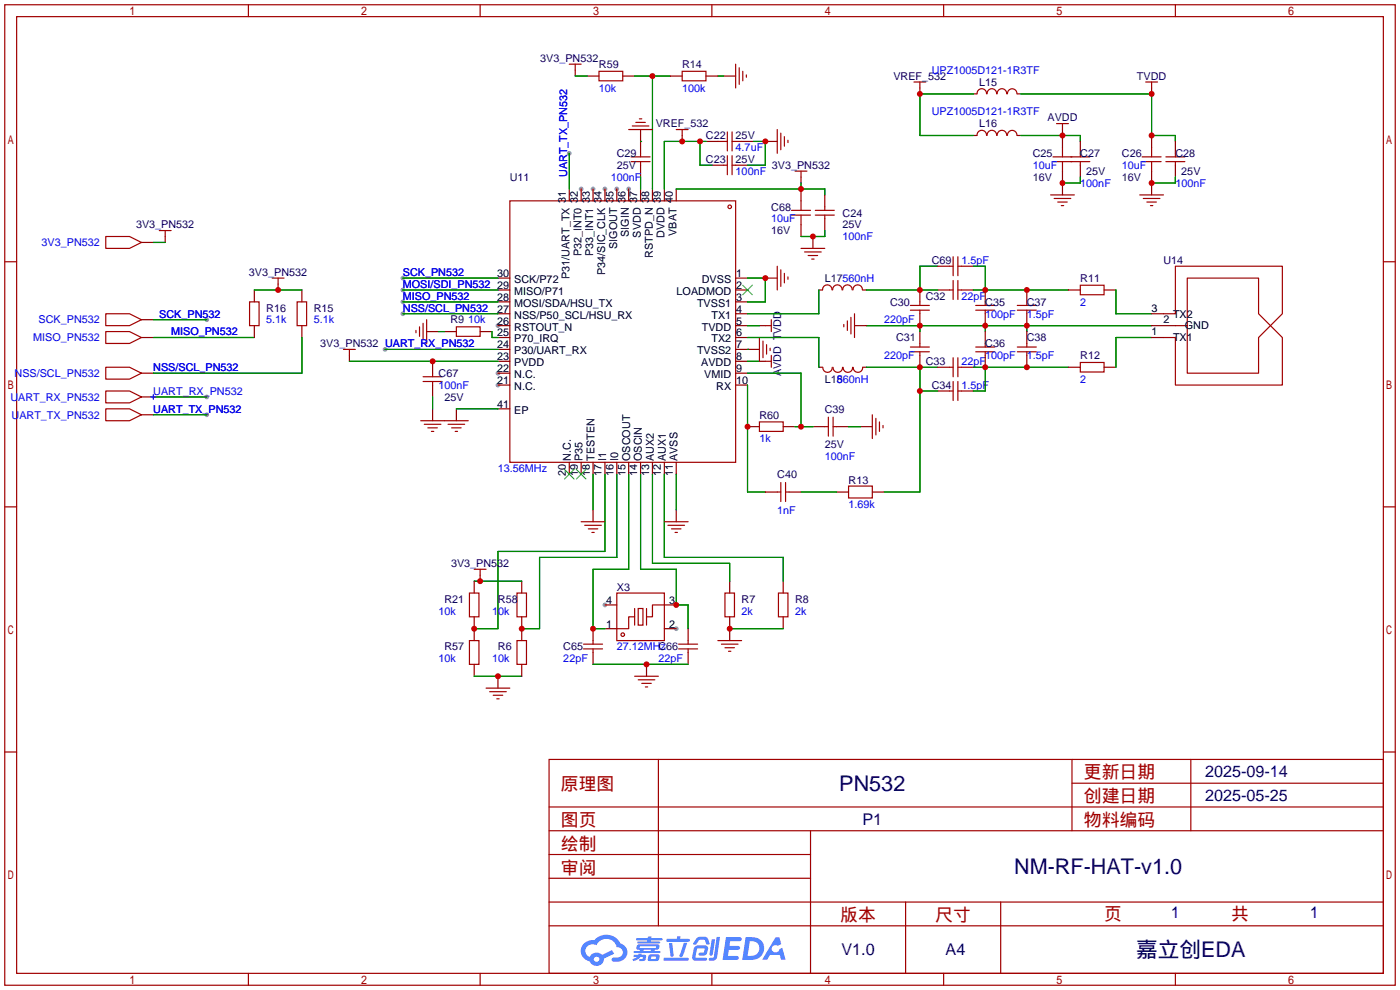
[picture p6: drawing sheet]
<svg xmlns="http://www.w3.org/2000/svg" width="299mm" height="212mm" viewBox="0 0 299 212" stroke-linecap="round" stroke-linejoin="round" font-family="sans-serif">
<g fill="#999">
<circle cx="106.4" cy="82.3" r=".51"/>
<circle cx="106.4" cy="79.8" r=".51"/>
<circle cx="106.4" cy="69.6" r=".51"/>
<circle cx="124.2" cy="40.4" r=".51"/>
<circle cx="126.7" cy="40.4" r=".51"/>
<circle cx="129.3" cy="40.4" r=".51"/>
<circle cx="131.8" cy="40.4" r=".51"/>
<circle cx="134.4" cy="40.4" r=".51"/>
<circle cx="129.3" cy="129.3" r=".51"/>
<circle cx="144.5" cy="134.4" r=".51"/>
<circle cx="86.1" cy="59.4" r=".51"/>
<circle cx="86.1" cy="62" r=".51"/>
<circle cx="86.1" cy="64.5" r=".51"/>
<circle cx="86.1" cy="67.1" r=".51"/>
<circle cx="44.2" cy="68.3" r=".51"/>
<circle cx="82.3" cy="74.7" r=".51"/>
<circle cx="121.7" cy="32.8" r=".51"/>
<circle cx="44.2" cy="84.8" r=".51"/>
<circle cx="44.2" cy="88.6" r=".51"/>
</g>
<g fill="none" stroke="#a10000" stroke-width=".25">
<path d="M1 1h297.2v209.6h-297.2zM3.6 3.6h292.1v204.4h-292.1zM53.1 1v2.6M102.6 1v2.6M152.1 1v2.6M201.7 1v2.6M251.2 1v2.6M1 55.9h2.6M295.7 55.9h2.5M1 108.3h2.6M295.7 108.3h2.5M1 160.7h2.6"/>
<path d="M117.3 162.3h178.4v45.7h-178.4zM117.3 177.5h178.4M117.3 172.5h178.4M140.7 162.3v35.6M173.2 177.5v30.5M229.1 162.3v15.2M229.1 167.4h66.6M254.5 162.3v15.2M295.7 160.7h2.5M117.3 182.6h55.9M117.3 197.9h178.4M117.3 192.8h178.4"/>
<path d="M117.3 187.7h55.9M193.5 192.8v15.2M213.9 192.8v15.2M53.1 208v2.6M102.6 208v2.6M152.1 208v2.6M201.7 208v2.6M251.2 208v2.6"/>
</g>
<g fill="#5487ff">
<path d="M155.2 200.3h2.6a.48 .48 0 0 1 .7 .4 .48 .48 0 0 1-.6 .4h-1.8l-.2 1.1h1.9a.43 .43 0 0 1 .4 .4 .43 .43 0 0 1-.5 .4h-1.9l-.2 1.3h1.7a.45 .45 0 0 1 .5 .2 .45 .45 0 0 1-.1 .6h-3.3z"/>
<path d="M165.7 200.3h.9l.4 1.5-.8 .3a.84 .84 0 0 0-1.2 .3 .84 .84 0 0 0 .4 1.1 .84 .84 0 0 0 1.1-.4l.1-.2 .6-.3 .7 2.5h-1l-.2-1h-2.1l-.6 1h-1.1z"/>
<path d="M152.1 200.8h.7l-.5 3.1a.36 .36 0 0 1-.3 .3 .36 .36 0 0 1-.4-.3z"/>
<path d="M153.2 200.2h.7l-.6 4.3a1.13 1.13 0 0 1-1.8 .6l.2-.4h.7l.2-.2z"/>
<path d="M148.9 200.6l.6-.4h1a.77 .77 0 0 1 .9 .5l.3 1-.2 .2h-.5l-.3-.9-.2-.2-1 .1-.7 1-.6-.1-.1-.2z"/>
<path d="M148.4 202.4l.6-.3h1.7a.81 .81 0 0 1 .7 .5 .81 .81 0 0 1-.2 .8 .81 .81 0 0 1-.9 .8h-.7a.32 .32 0 0 1-.3-.3 .32 .32 0 0 1 .4-.3h.7l.2-.9-1.6 .1-.4 1.8 2.2 .1a.32 .32 0 0 1 .3 .4 .32 .32 0 0 1-.4 .2h-2.2l-.5-.3-.1-.5z"/>
<path d="M141.9 204.7h5a.33 .33 0 0 1 .3 .3 .33 .33 0 0 1-.3 .3h-4.9l-.2-.1z"/>
<path d="M146.1 201.5h.8l-.7 2a.98 .98 0 0 1-.7 1.1l-.3-.3z"/>
<path d="M143 201.6h.7l.3 2.5a.34 .34 0 0 1-.3 .4 .34 .34 0 0 1-.4-.3z"/>
<path d="M142.5 200.7h2.1l.3-.6h.6l-.1 .6h1.7a.32 .32 0 0 1 .4 .3 .32 .32 0 0 1-.4 .3h-4.5l-.2-.2z"/>
<path d="M135.5 204.1h.9l.1-.3h.6v.3h.8a.82 .82 0 0 1-.5 1.3h-.8v-.4l.7-.1 .1-.3a.68 .68 0 0 0-1 .4l-1.1 .4-.1-.4 .9-.5h-.7z"/>
<path d="M136 200.5h2.4l.1-.3h.7v.3h2.2l.2 .3-.2 .2h-2.3v.2h1.8l.2 .3-.2 .1h-4.5l-.1-.4h2l.1-.2h-2.3l-.1-.2z"/>
<path d="M159.4 200.3l-.8 4.9h1.7a2.5 2.5 0 0 0 3-2.5 2.5 2.5 0 0 0-3.1-2.4zM160.3 201.1a1.61 1.61 0 0 1 2 1.5 1.61 1.61 0 0 1-1.8 1.7h-.7z"/>
<path d="M136.2 202a.55 .55 0 0 0-.2 .8 .55 .55 0 0 0 .7 .2l.1 .3h-1.3v.3l5.4 .1 .3-.2-.2-.2h-1.2l.2-.3a.7 .7 0 0 0 .8-.3 .7 .7 0 0 0 0-.8l-4.2-.1zM136.8 202.3l3.3-.1 .1 .1-.2 .3h-3.2zM137.5 203h1.7l-.2 .3h-1.4z"/>
<path d="M138.6 204.2a1.05 1.05 0 0 0 0 1.2 2.91 2.91 0 0 0 2.2-.2 .98 .98 0 0 0 0-1.2h-1.6zM139.2 204.5l.9-.1 .1 .4-.2 .2-.8-.1z"/>
<path d="M124.9 201.6a2.23 2.23 0 0 0-.7 2.3 2.23 2.23 0 0 0 1.8 1.6 1.58 1.58 0 0 0 1.8 .9 1.58 1.58 0 0 0 1.3-1.5l2.2-1.1-.5-.7-2.1 1a1.65 1.65 0 0 0-2.7 .4 1.45 1.45 0 0 1-.8-1.9 1.45 1.45 0 0 1 2-.7l.3 .1a2.3 2.3 0 0 1 2.3-1.3 2.3 2.3 0 0 1 2 1.7 1.12 1.12 0 0 1 1.3 1 1.12 1.12 0 0 1-1.1 1.2h-.7a.45 .45 0 0 0-.6 .4 .45 .45 0 0 0 .5 .5 2.21 2.21 0 0 0 2.2-.5 2.21 2.21 0 0 0 .5-2.3 2.13 2.13 0 0 0-1.3-1.1 3.3 3.3 0 0 0-5.6-.7l-1.1 .1zM127 205a.57 .57 0 0 1 1.1 0 .57 .57 0 0 1-1.1 0z"/>
</g>
<g fill="none" stroke="#a10000" stroke-width=".25">
<path d="M121.7 13.7h2.5M122.9 13.7v1.3M128 15.2h5.1v2.1h-5.1zM145.8 15.2h5.1v2.1h-5.1zM157.2 13.7v5.1M158 14.5v3.5M158.7 15.2v2.1M159.5 16v.5M195.3 17.5h2.6M196.6 17.5v1.3M244.9 17.5h2.5M246.1 17.5v1.3"/>
<path d="M134.4 27.7h5M134.9 34.5h4M134.9 33.5h4M135.1 26.9h3.6M135.9 26.2h2M136.7 25.4h.5M136.9 32.8v.7M136.9 34.5v.8M144.5 27.7h2.6M145.8 27.7v1.3M153.4 30.2h2M154.7 35.3h.7"/>
<path d="M155.4 28.2v4.1M155.4 33.3v4M156.5 28.2v4.1M156.5 33.3v4M156.5 30.2h2M156.5 35.3h.7M166.1 27.7v5.1M166.9 28.4v3.6M167.6 29.2v2M168.4 30v.5M169.9 36.6h2.6M171.2 36.6v1.2"/>
<path d="M208.8 20.1a1.01 1.01 0 0 1 1-1.1 1.01 1.01 0 0 1 1 1.1M208.8 28.9a1.01 1.01 0 0 1 1-1.1 1.01 1.01 0 0 1 1 1.1M211 20.1a1.01 1.01 0 0 1 1-1.1 1.01 1.01 0 0 1 1 1.1M211 28.9a1.01 1.01 0 0 1 1-1.1 1.01 1.01 0 0 1 1 1.1M213.1 20.1a1.01 1.01 0 0 1 1-1.1 1.01 1.01 0 0 1 1 1.1M213.1 28.9a1.01 1.01 0 0 1 1-1.1 1.01 1.01 0 0 1 1 1.1M215.3 20.1a1.01 1.01 0 0 1 1-1.1 1.01 1.01 0 0 1 1 1.1M215.3 28.9a1.01 1.01 0 0 1 1-1 1.01 1.01 0 0 1 1 1M225 34.5h7.9M225 33.5h7.9M225.8 26.4h2.5M227.1 26.4v1.3"/>
<path d="M227.1 31.5v2M227.1 34.5v2.1M230.9 32.8v.7M230.9 34.5v.8M244.1 34.5h4.1M244.1 33.5h4.1M246.1 31.5v2M246.1 34.5v2.1M249.2 34.5h4M249.2 33.5h4M251.2 32.8v.7M251.2 34.5v.8"/>
<path d="M22.6 50.5h5.1l2.5 1.3-2.5 1.3h-5.1zM34 49.3h2.6M35.3 49.3v1.2M58.2 59.4h2.5M59.4 59.4v1.3M109 42.9h48.2v55.9h-48.2zM166.1 56.9v5.1M166.9 57.7v3.5M167.6 58.4v2.1M168.4 59.2v.5M169.2 46h4M169.2 45h4"/>
<path d="M171.2 42.9v2.1M171.2 46v2M171.2 53.1h5.1M172 53.8h3.5M172.7 54.6h2.1M173.5 55.4h.5M174.2 46h4.1M174.2 45h4.1M176.3 44.2v.8M176.3 46v.7M202.9 56.9h.8M203.7 54.9v4"/>
<path d="M203.7 59.9v4.1M204.7 54.9v4M204.7 59.9v4.1M204.7 56.9h.8M224.5 41.7h5.1M225.3 42.4h3.6M226.1 43.2h2M226.8 43.9h.5M243.6 41.7h5.1M244.3 42.4h3.6M245.1 43.2h2M245.9 43.9h.5"/>
<path d="M22.6 67.1h5.1l2.5 1.2-2.5 1.3h-5.1zM22.6 70.9h5.1l2.5 1.2-2.5 1.3h-5.1zM22.6 78.5h5.1l2.5 1.3-2.5 1.2h-5.1zM53.3 64.5h2.1v5.1h-2.1zM63.5 64.5h2v5.1h-2zM73.4 74.7h2.5M74.7 74.7v1.2M88.9 70.6v.5M89.7 69.8v2.1M90.4 69.1v3.5M91.2 68.3v5.1M92.5 79.8v.7"/>
<path d="M97.5 69.8h5.1v2.1h-5.1zM162.3 72.1v5.1M163.1 72.9v3.6M163.6 69.6h1.2M163.6 77.2h1.2M163.8 73.7v2M164.6 74.4v.5M164.8 68.3v2.6M164.8 75.9v2.6M175.8 62a1.01 1.01 0 0 1 1-1.1 1.01 1.01 0 0 1 1 1.1M175.9 78.5a1.01 1.01 0 0 0 1 1.1 1.01 1.01 0 0 0 1-1.1M178 62a1.01 1.01 0 0 1 1-1.1 1.01 1.01 0 0 1 1 1.1"/>
<path d="M178 78.5a1.01 1.01 0 0 0 1.1 1.1 1.01 1.01 0 0 0 1-1.1M180.1 62a1.01 1.01 0 0 1 1-1.1 1.01 1.01 0 0 1 1 1.1M180.2 78.5a1.01 1.01 0 0 0 1 1.1 1.01 1.01 0 0 0 1-1.1M180.3 69.3v.5M181.1 68.6v2M181.9 67.8v3.6M182.3 62a1.01 1.01 0 0 1 1-1.1 1.01 1.01 0 0 1 1 1.1M182.4 78.5a1.01 1.01 0 0 0 1 1.1 1.01 1.01 0 0 0 1-1.1M182.6 67.1v5M194.6 66.3h4M194.6 65.3h4M194.6 75.2h4"/>
<path d="M194.6 74.2h4M196.6 64.5v.8M196.6 66.3v.8M196.6 73.4v.8M196.6 75.2v.7M202.9 62h.8M202.9 78.5h.8M203.7 76.5v4M204.7 76.5v4M204.7 62h.8M204.7 78.5h.8M208.5 66.3h4.1"/>
<path d="M208.5 65.3h4.1M208.5 75.2h4.1M208.5 74.2h4.1M210.6 64.5v.8M210.6 66.3v.8M210.6 73.4v.8M210.6 75.2v.7M217.4 66.3h4.1M217.4 65.3h4.1M217.4 75.2h4.1M217.4 74.2h4.1M219.5 64.5v.8"/>
<path d="M219.5 66.3v.8M219.5 73.4v.8M219.5 75.2v.7M230.9 61h5.1v2h-5.1zM230.9 77.5h5.1v2h-5.1zM248.7 67.1h2.5v-10.2h22.9v10.2l-5.1 5v7.7h-15.3v-10.2M251.2 69.6h2.5M253.7 69.6v-10.2h15.3v7.7l5.1 5v10.2h-22.9v-10.2h-2.5M22.6 83.6h5.1l2.5 1.2-2.5 1.3h-5.1zM22.6 87.4h5.1l2.5 1.2-2.5 1.3h-5.1zM89.9 89.9h10.2M90.4 81.5h4.1"/>
<path d="M90.4 80.5h4.1M90.7 90.7h3.5M91.4 91.4h2.1M92.2 92.2h.5M92.5 81.5v.8M95.8 90.7h3.5M96.5 91.4h2.1M97.3 92.2h.5M162.3 90.2h5.1v2h-5.1zM176.3 91.2h.7M177 89.2v4M178.1 89.2v4"/>
<path d="M178.1 91.2h.7M186.4 88.6v5.1M187.2 89.4v3.6M188 90.2v2M188.7 90.9v.5M202.9 83.6h.8M203.7 81.5v4.1M204.7 81.5v4.1M204.7 83.6h.8M124.2 111.5h5.1M125 112.3h3.5M125.7 113h2.1"/>
<path d="M126.5 113.8h.5M142 111.5h5.1M142.7 112.3h3.6M143.5 113h2M144.3 113.8h.5M166.1 105.2h.8M166.9 103.1v4.1M167.9 103.1v4.1M167.9 105.2h.8M181.4 103.9h5v2.5h-5zM100.3 136.9h2.1v5.1h-2.1zM100.3 126.7h2.1v5.1h-2.1z"/>
<path d="M101.3 121.7h2.6M102.6 121.7v1.2M110.5 126.7h2v5.1h-2zM110.5 136.9h2v5.1h-2zM124.7 138.7h4.1M124.7 137.7h4.1M126.7 136.9v.8M126.7 138.7v.7M131.8 126.7h10.2v10.2h-10.2zM135.6 131.8h-1.2v2.6h-2.6M135.6 130v3.6M136.4 130h1v3.6h-1z"/>
<path d="M138.2 130v3.6M142 129.3h-2.6v2.5h-1.2M145 138.7h4.1M145 137.7h4.1M147.1 136.9v.8M147.1 138.7v.7M153.4 136.9h5.1M154.2 137.7h3.5M154.9 126.7h2.1v5.1h-2.1zM154.9 138.4h2.1M155.7 139.2h.5M166.4 126.7h2v5.1h-2z"/>
<path d="M103.9 147.1h5.1M104.6 147.8h3.6M105.4 148.6h2M106.2 149.4h.5M135.6 144.5h5.1M136.4 145.3h3.6M137.2 146.1h2M137.9 146.8h.5"/>
<circle cx="156" cy="44.2" r=".38"/>
<circle cx="133.1" cy="135.6" r=".38"/>
</g>
<g fill="none" stroke="#870000" stroke-width=".25">
<path d="M122.9 15v1.3M125.5 16.3h2.5M133.1 16.3h2.5M143.3 16.3h2.5M150.9 16.3h2.5M154.7 16.3h2.5M196.6 18.8v1.3M246.1 18.8v1.3M136.9 27.7v5.1M136.9 35.3v2.5M145.8 29v1.2M150.9 30.2h2.5"/>
<path d="M152.1 35.3h2.6M157.2 35.3h2.6M158.5 30.2h2.5M163.6 30.2h2.5M171.2 37.8v1.3M208 20.1h.8M208 29h.8M217.4 20.1h.8M217.4 29h.8M227.1 27.7v3.8M227.1 36.6v5.1M230.9 30.2v2.6"/>
<path d="M230.9 35.3v2.5M246.1 29v2.5M246.1 36.6v5.1M251.2 30.2v2.6M251.2 35.3v2.5M30.2 51.8h2.6M35.3 50.5v1.3M106.4 59.4h2.6M121.7 40.4v2.5M124.2 40.4v2.5M126.7 40.4v2.5M129.3 40.4v2.5"/>
<path d="M131.8 40.4v2.5M134.4 40.4v2.5M136.9 40.4v2.5M139.4 40.4v2.5M142 40.4v2.5M144.5 40.4v2.5M157.2 59.4h2.6M163.6 59.4h2.5M171.2 40.4v2.5M171.2 48v2.5M173.7 50.5v2.6M176.3 41.7v2.5"/>
<path d="M176.3 46.7v2.6M200.4 56.9h2.5M205.5 56.9h2.5M30.2 72.1h2.6M30.2 79.8h2.6M30.2 68.3h2.6M54.4 62v2.5M54.4 69.6v2.5M59.4 60.7v1.3M64.5 62v2.5M64.5 69.6v2.5M74.7 75.9v1.3"/>
<path d="M91.2 70.9h2.5M92.5 77.2v2.6M95 70.9h2.5M102.6 70.9h2.6M106.4 62h2.6M106.4 64.5h2.6M106.4 67.1h2.6M106.4 69.6h2.6M106.4 72.1h2.6M106.4 74.7h2.6M106.4 77.2h2.6M106.4 79.8h2.6"/>
<path d="M157.2 62h2.6M157.2 64.5h2.6M157.2 67.1h2.6M157.2 69.6h2.6M157.2 72.1h2.6M157.2 74.7h5.1M157.2 77.2h2.6M157.2 79.8h2.6M162.3 69.6h1.3M162.3 77.2h1.3M175 62h.8M175 78.5h.8"/>
<path d="M182.6 69.6h2.6M184.4 62h.8M184.4 78.5h.8M196.6 62v2.5M196.6 67.1v2.5M196.6 70.9v2.5M196.6 75.9v2.6M200.4 62h2.5M200.4 78.5h2.5M205.5 62h2.5M205.5 78.5h2.5M210.6 62v2.5"/>
<path d="M210.6 67.1v2.5M210.6 70.9v2.5M210.6 75.9v2.6M219.5 62v2.5M219.5 67.1v2.5M219.5 70.9v2.5M219.5 75.9v2.6M228.3 62h2.6M228.3 78.5h2.6M236 62h2.5M236 78.5h2.5M246.1 67.1h2.6"/>
<path d="M246.1 69.6h5.1M246.1 72.1h2.6M30.2 84.8h2.6M30.2 88.6h2.6M92.5 82.3v2.5M92.5 87.4v2.5M97.5 87.4v2.5M106.4 82.3h2.6M106.4 87.4h2.6M121.7 98.8v2.5M124.2 98.8v2.5M126.7 98.8v2.5"/>
<path d="M129.3 98.8v2.5M131.8 98.8v2.5M134.4 98.8v2.5M136.9 98.8v2.5M139.4 98.8v2.5M142 98.8v2.5M144.5 98.8v2.5M157.2 82.3h2.6M159.8 91.2h2.5M167.4 91.2h2.5M173.7 91.2h2.6M178.8 91.2h2.6"/>
<path d="M183.9 91.2h2.5M200.4 83.6h2.5M205.5 83.6h2.5M126.7 109v2.5M144.5 109v2.5M163.6 105.2h2.5M168.7 105.2h2.5M178.8 105.2h2.6M186.4 105.2h2.6M101.3 124.2v2.5M101.3 131.8v5.1M102.6 122.9v1.3"/>
<path d="M111.5 124.2v2.5M111.5 131.8v5.1M126.7 134.4v2.5M126.7 139.4v2.6M129.3 134.4h2.5M129.3 129.3h2.5M142 134.4h2.5M142 129.3h2.5M147.1 134.4v2.5M147.1 139.4v2.6M156 124.2v2.5M156 131.8v5.1"/>
<path d="M167.4 124.2v2.5M167.4 131.8v2.6M101.3 142v2.5M106.4 144.5v2.6M111.5 142v2.5M138.2 142v2.5"/>
</g>
<path d="M158.7 61l2.1 2M160.8 61l-2.1 2M120.6 100.3l2.1 2.1M122.7 100.3l-2.1 2.1M123.2 100.3l2 2.1M125.2 100.3l-2 2.1" fill="none" stroke="#3c3" stroke-width=".25"/>
<g fill="none" stroke="#008700" stroke-width=".25">
<path d="M122.9 16.3h2.6M135.6 16.3h7.7M139.4 16.3v24.1M153.4 16.3h1.3M121.7 32.8v7.6M136.9 30.2h.1M136.9 37.8v2.6M149.6 30.2v5.1h2.5M150.9 30.2h-8.9v10.2M161 30.2h2.6v5.1h-3.8M171.2 39.1v1.3M208 20.1h-11.4v8.9h11.4"/>
<path d="M218.2 20.1h27.9v8.9h5.1v1.2M218.2 29h12.7v1.2M230.9 37.8v1.3h-3.8M251.2 37.8v1.3h-5.1M32.8 51.8h2.5M86.1 59.4h20.3M144.5 40.4h31.8v1.3M159.8 59.4h3.8v5.1h-3.8M176.3 49.3v1.2h-5.1M200.4 56.9h-3.8v5.1M208 56.9h2.6v5.1M32.8 68.3h11.4"/>
<path d="M32.8 72.1h21.6M54.4 62h10.1M64.5 72.1v7.7h-31.7M74.7 77.2h31.7M82.3 74.7h24.1M86.1 62h20.3M86.1 64.5h20.3M86.1 67.1h20.3M93.7 70.9h1.3M105.2 70.9v1.2h1.2M159.8 74.7h.1M159.8 72.1h15.2v6.4"/>
<path d="M159.8 77.2h2.5M159.8 79.8h11.4v11.4M159.8 69.6h2.5M175 62v5.1h-15.2M185.2 62h15.2M185.2 69.6h60.9M185.2 78.5h15.2M196.6 69.6v1.3M196.6 78.5v26.7h-7.6M208 62h20.3M208 78.5h20.3M210.6 78.5v5.1h-2.6"/>
<path d="M210.6 69.6v1.3M219.5 69.6v1.3M238.5 62v5.1h7.6M246.1 72.1h-7.6v6.4M32.8 84.8h11.4M32.8 88.6h11.4M92.5 84.8v2.6M97.5 87.4h8.9M159.8 82.3v22.9h3.8M169.9 91.2h3.8M181.4 91.2h2.5M196.6 83.6h3.8"/>
<path d="M126.7 101.3v7.7M129.3 101.3v16.6h-22.9v16.5h-5.1M131.8 101.3v17.8h-16.5v15.3h-3.8M134.4 101.3v20.4h-7.7v12.7h2.6M136.9 101.3v20.4h7.6v7.6h2.6v5.1M139.4 101.3v19.1h16.6v3.8M142 101.3v17.8h25.4v5.1M144.5 101.3v7.7M171.2 105.2h7.6M101.3 124.2h10.2M156 134.4h11.4M101.3 144.5h10.2"/>
<path d="M126.7 142h20.4"/>
</g>
<path d="M32.3 84.8h1M32.8 84.3v1" fill="none" stroke="#00f" stroke-width=".25"/>
<g fill="#c00">
<circle cx="126.7" cy="134.4" r=".63"/>
<circle cx="144.5" cy="129.3" r=".63"/>
<circle cx="101.3" cy="134.4" r=".63"/>
<circle cx="111.5" cy="134.4" r=".63"/>
<circle cx="102.6" cy="124.2" r=".63"/>
<circle cx="106.4" cy="144.5" r=".63"/>
<circle cx="138.2" cy="142" r=".63"/>
<circle cx="156" cy="134.4" r=".63"/>
<circle cx="92.5" cy="77.2" r=".63"/>
<circle cx="139.4" cy="16.3" r=".63"/>
<circle cx="145.8" cy="30.2" r=".63"/>
<circle cx="149.6" cy="30.2" r=".63"/>
<circle cx="163.6" cy="30.2" r=".63"/>
<circle cx="163.6" cy="59.4" r=".63"/>
<circle cx="171.2" cy="40.4" r=".63"/>
<circle cx="173.7" cy="50.5" r=".63"/>
<circle cx="196.6" cy="20.1" r=".63"/>
<circle cx="246.1" cy="20.1" r=".63"/>
<circle cx="246.1" cy="29" r=".63"/>
<circle cx="227.1" cy="29" r=".63"/>
<circle cx="227.1" cy="39.1" r=".63"/>
<circle cx="246.1" cy="39.1" r=".63"/>
<circle cx="196.6" cy="62" r=".63"/>
<circle cx="196.6" cy="78.5" r=".63"/>
<circle cx="196.6" cy="83.6" r=".63"/>
<circle cx="196.6" cy="69.6" r=".63"/>
<circle cx="210.6" cy="69.6" r=".63"/>
<circle cx="219.5" cy="69.6" r=".63"/>
<circle cx="210.6" cy="62" r=".63"/>
<circle cx="219.5" cy="62" r=".63"/>
<circle cx="210.6" cy="78.5" r=".63"/>
<circle cx="219.5" cy="78.5" r=".63"/>
<circle cx="159.8" cy="91.2" r=".63"/>
<circle cx="171.2" cy="91.2" r=".63"/>
<circle cx="59.4" cy="62" r=".63"/>
</g>
<g font-size="4.6" fill="#000080">
<text x="179.4" y="169">PN532</text>
<text x="216.7" y="186.8">NM-RF-HAT-v1.0</text>
<text x="242.8" y="204.6">嘉立创EDA</text>
</g>
<g font-size="3.8" fill="#a00000">
<text x="231.6" y="166.4">更新日期</text>
<text x="119.9" y="168.9">原理图</text>
<text x="231.6" y="171.5">创建日期</text>
<text x="119.9" y="176.5">图页</text>
<text x="231.6" y="176.5">物料编码</text>
<text x="119.9" y="181.6">绘制</text>
<text x="119.9" y="186.7">审阅</text>
<text x="179.6" y="196.9">版本</text>
<text x="199.9" y="196.9">尺寸</text>
<text x="236" y="196.6">页</text>
<text x="263.1" y="196.6">共</text>
</g>
<g font-size="3.5" fill="#000080">
<text x="257.6" y="166.1">2025-09-14</text>
<text x="257.6" y="171.1">2025-05-25</text>
<text x="184.3" y="176.2">P1</text>
<text x="250.2" y="196.3">1</text>
<text x="280" y="196.3">1</text>
<text x="179.8" y="204.2">V1.0</text>
<text x="202.1" y="204.2">A4</text>
</g>
<g font-size="2.3" fill="#000080">
<text x="115.4" y="13.3">3V3_PN532</text>
<text x="128" y="14.5">R59</text>
<text x="145.8" y="14.5">R14</text>
<text x="190.9" y="17.1">VREF_532</text>
<text x="243" y="17.1">TVDD</text>
<text x="209.3" y="18.3">L15</text>
<text x="140.1" y="27.2">VREF_532</text>
<text x="150.9" y="29.8">C22</text>
<text x="157.2" y="29.8">25V</text>
<text x="209.3" y="27.2">L16</text>
<text x="223.9" y="26">AVDD</text>
<text x="131.8" y="33.6">C29</text>
<text x="150.9" y="34.8">C23</text>
<text x="157.2" y="34.8">25V</text>
<text x="220.7" y="33.6">C25</text>
<text x="230.9" y="33.6">C27</text>
<text x="239.8" y="33.6">C26</text>
<text x="251.2" y="33.6">C28</text>
<text x="109" y="38.7">U11</text>
<text x="131.8" y="36.1">25V</text>
<text x="165" y="36.1">3V3_PN532</text>
<text x="220.7" y="38.7">16V</text>
<text x="232.2" y="37.4">25V</text>
<text x="239.8" y="38.7">16V</text>
<text x="252.5" y="37.4">25V</text>
<text x="164.8" y="45">C68</text>
<text x="180.1" y="46.3">C24</text>
<text x="29.1" y="48.8">3V3_PN532</text>
<text x="164.8" y="50.1">16V</text>
<text x="180.1" y="48.8">25V</text>
<text x="53.2" y="59">3V3_PN532</text>
<text x="199.1" y="56.4">C69</text>
<text x="248.7" y="56.4">U14</text>
<text x="176.3" y="60.2">L17560nH</text>
<text x="190.2" y="65.3">C30</text>
<text x="197.9" y="64.1">C32</text>
<text x="210.6" y="65.3">C35</text>
<text x="219.5" y="65.3">C37</text>
<text x="230.9" y="60.2">R11</text>
<text x="56.9" y="66.6">R16</text>
<text x="67.1" y="66.6">R15</text>
<text x="96.3" y="69.1">R9</text>
<text x="68.4" y="74.2">3V3_PN532 UART_RX_PN532</text>
<text x="191.5" y="72.9">C31</text>
<text x="210.6" y="74.2">C36</text>
<text x="219.5" y="72.9">C38</text>
<text x="230.9" y="76.8">R12</text>
<text x="93.7" y="80.6">C67</text>
<text x="166.9" y="80.4" transform="rotate(-90 166.9 80.4)">AVDD TVDD</text>
<text x="176.3" y="81.8">L18</text>
<text x="197.9" y="78">C33</text>
<text x="199.1" y="83.1">C34</text>
<text x="95" y="85.6">25V</text>
<text x="162.3" y="89.5">R60</text>
<text x="176.3" y="88.2">C39</text>
<text x="176.3" y="95.8">25V</text>
<text x="166.1" y="102.2">C40</text>
<text x="181.4" y="103.4">R13</text>
<text x="96.4" y="121.2">3V3_PN532</text>
<text x="95" y="128.8">R21</text>
<text x="106.4" y="128.8">R58</text>
<text x="131.8" y="126.3">X3</text>
<text x="158.5" y="128.8">R7</text>
<text x="169.9" y="128.8">R8</text>
<text x="95" y="139">R57</text>
<text x="106.4" y="139">R6</text>
<text x="120.4" y="139">C65</text>
<text x="140.7" y="139">C66</text>
</g>
<g font-size="2.3" fill="#00f">
<text x="199.1" y="15.8">UPZ1005D121-1R3TF</text>
<text x="128" y="19.6">10k</text>
<text x="145.8" y="19.6">100k</text>
<text x="199.1" y="24.7">UPZ1005D121-1R3TF</text>
<text x="157.2" y="32.3">4.7uF</text>
<text x="121.2" y="37.8" transform="rotate(-90 121.2 37.8)">UART_TX_PN532</text>
<text x="130.6" y="38.7">100nF</text>
<text x="157.2" y="37.4">100nF</text>
<text x="220.7" y="36.1">10uF</text>
<text x="230.9" y="39.9">100nF</text>
<text x="239.8" y="36.1">10uF</text>
<text x="251.2" y="39.9">100nF</text>
<text x="164.8" y="47.5">10uF</text>
<text x="8.9" y="52.6">3V3_PN532</text>
<text x="180.1" y="51.4">100nF</text>
<text x="86.1" y="59">SCK_PN532</text>
<text x="205.5" y="56.4">1.5pF</text>
<text x="86.1" y="61.5">MOSI/SDI_PN532</text>
<text x="86.1" y="64.1">MISO_PN532</text>
<text x="205.5" y="64.1">22pF</text>
<text x="230.9" y="65.3">2</text>
<text x="8.2" y="69.1">SCK_PN532</text>
<text x="34" y="67.9">SCK_PN532</text>
<text x="36.6" y="71.7">MISO_PN532</text>
<text x="56.9" y="69.1">5.1k</text>
<text x="67.1" y="69.1">5.1k</text>
<text x="86.1" y="66.6">NSS/SCL_PN532</text>
<text x="100.1" y="69.1">10k</text>
<text x="189" y="69.1">220pF</text>
<text x="210.6" y="67.9">100pF</text>
<text x="219.5" y="67.9">1.5pF</text>
<text x="7.1" y="72.9">MISO_PN532</text>
<text x="189" y="76.8">220pF</text>
<text x="210.6" y="76.8">100pF</text>
<text x="219.5" y="76.8">1.5pF</text>
<text x="3.1" y="80.6">NSS/SCL_PN532</text>
<text x="32.8" y="79.3">NSS/SCL_PN532</text>
<text x="93.7" y="83.1">100nF</text>
<text x="178.8" y="81.8">560nH</text>
<text x="205.5" y="78">22pF</text>
<text x="205.5" y="83.1">1.5pF</text>
<text x="230.9" y="81.8">2</text>
<text x="2.2" y="85.6">UART_RX_PN532</text>
<text x="2.5" y="89.5">UART_TX_PN532</text>
<text x="32.8" y="88.2">UART_TX_PN532</text>
<text x="32.8" y="84.4">UART_RX_PN532</text>
<text x="162.3" y="94.5">1k</text>
<text x="106.4" y="100.9">13.56MHz</text>
<text x="176.3" y="98.3">100nF</text>
<text x="166.1" y="109.8">1nF</text>
<text x="181.4" y="108.5">1.69k</text>
<text x="93.7" y="131.4">10k</text>
<text x="105.2" y="131.4">10k</text>
<text x="158.5" y="131.4">2k</text>
<text x="169.9" y="131.4">2k</text>
<text x="93.7" y="141.5">10k</text>
<text x="105.2" y="141.5">10k</text>
<text x="120.4" y="141.5">22pF</text>
<text x="131.8" y="139">27.12MHz</text>
<text x="140.7" y="141.5">22pF</text>
</g>
<g font-size="2.3">
<text x="120.9" y="43.3" transform="rotate(-90 120.9 43.3)">31</text>
<text x="123.5" y="43.3" transform="rotate(-90 123.5 43.3)">32</text>
<text x="126" y="43.3" transform="rotate(-90 126 43.3)">33</text>
<text x="128.6" y="43.3" transform="rotate(-90 128.6 43.3)">34</text>
<text x="131.1" y="43.3" transform="rotate(-90 131.1 43.3)">35</text>
<text x="133.6" y="43.3" transform="rotate(-90 133.6 43.3)">36</text>
<text x="136.2" y="43.3" transform="rotate(-90 136.2 43.3)">37</text>
<text x="138.7" y="43.3" transform="rotate(-90 138.7 43.3)">38</text>
<text x="141.3" y="43.3" transform="rotate(-90 141.3 43.3)">39</text>
<text x="143.8" y="43.3" transform="rotate(-90 143.8 43.3)">40</text>
<text x="131.9" y="53.2" transform="rotate(-90 131.9 53.2)">SIGOUT</text>
<text x="134.4" y="50.6" transform="rotate(-90 134.4 50.6)">SIGIN</text>
<text x="137" y="50.8" transform="rotate(-90 137 50.8)">SVDD</text>
<text x="142" y="50.9" transform="rotate(-90 142 50.9)">DVDD</text>
<text x="144.6" y="50.4" transform="rotate(-90 144.6 50.4)">VBAT</text>
<text x="106.3" y="59.2">30</text>
<text x="121.7" y="59.6" transform="rotate(-90 121.7 59.6)">P31/UART_TX</text>
<text x="124.3" y="54.7" transform="rotate(-90 124.3 54.7)">P32_INT0</text>
<text x="126.8" y="54.7" transform="rotate(-90 126.8 54.7)">P33_INT1</text>
<text x="129.3" y="58.7" transform="rotate(-90 129.3 58.7)">P34/SIC_CLK</text>
<text x="139.5" y="55.1" transform="rotate(-90 139.5 55.1)">RSTPD_N</text>
<text x="157.4" y="59.2">1</text>
<text x="106.3" y="64.3">28</text>
<text x="106.3" y="61.7">29</text>
<text x="109.9" y="65.6">MOSI/SDA/HSU_TX</text>
<text x="109.9" y="63">MISO/P71</text>
<text x="109.9" y="60.5">SCK/P72</text>
<text x="144.6" y="63">LOADMOD</text>
<text x="149" y="65.6">TVSS1</text>
<text x="150" y="60.5">DVSS</text>
<text x="157.4" y="61.7">2</text>
<text x="157.4" y="64.3">3</text>
<text x="106.3" y="71.9">25</text>
<text x="106.3" y="69.4">26</text>
<text x="106.3" y="66.8">27</text>
<text x="109.9" y="70.6">RSTOUT_N</text>
<text x="109.9" y="68.1">NSS/P50_SCL/HSU_RX</text>
<text x="150" y="70.6">TVDD</text>
<text x="152.1" y="68.1">TX1</text>
<text x="157.4" y="66.8">4</text>
<text x="157.4" y="69.4">5</text>
<text x="157.4" y="71.9">6</text>
<text x="246.1" y="71.7">1</text>
<text x="246.1" y="66.6">3</text>
<text x="248.7" y="69.1">2</text>
<text x="250.7" y="67.9">TX2</text>
<text x="253.2" y="70.4">GND</text>
<text x="106.3" y="77">23</text>
<text x="106.3" y="74.4">24</text>
<text x="109.9" y="75.7">P30/UART_RX</text>
<text x="109.9" y="73.2">P70_IRQ</text>
<text x="149" y="75.7">TVSS2</text>
<text x="152.1" y="73.2">TX2</text>
<text x="157.4" y="74.4">7</text>
<text x="157.4" y="77">8</text>
<text x="250.7" y="72.9">TX1</text>
<text x="106.3" y="82.1">21</text>
<text x="106.3" y="79.5">22</text>
<text x="109.9" y="83.3">N.C.</text>
<text x="109.9" y="80.8">N.C.</text>
<text x="109.9" y="78.3">PVDD</text>
<text x="149.9" y="78.3">AVDD</text>
<text x="150.5" y="80.8">VMID</text>
<text x="153.1" y="83.3">RX</text>
<text x="157.4" y="79.5">9</text>
<text x="157.4" y="82.1">10</text>
<text x="106.3" y="87.1">41</text>
<text x="109.9" y="88.4">EP</text>
<text x="120.9" y="101.7" transform="rotate(-90 120.9 101.7)">20</text>
<text x="122" y="98.5" transform="rotate(-90 122 98.5)">N.C.</text>
<text x="123.5" y="101.7" transform="rotate(-90 123.5 101.7)">19</text>
<text x="124.5" y="98.5" transform="rotate(-90 124.5 98.5)">P35</text>
<text x="126" y="101.7" transform="rotate(-90 126 101.7)">18</text>
<text x="127" y="98.5" transform="rotate(-90 127 98.5)">TESTEN</text>
<text x="128.6" y="101.7" transform="rotate(-90 128.6 101.7)">17</text>
<text x="129.6" y="98.5" transform="rotate(-90 129.6 98.5)">I1</text>
<text x="131.1" y="101.7" transform="rotate(-90 131.1 101.7)">16</text>
<text x="132.1" y="98.5" transform="rotate(-90 132.1 98.5)">I0</text>
<text x="133.6" y="101.7" transform="rotate(-90 133.6 101.7)">15</text>
<text x="134.7" y="98.5" transform="rotate(-90 134.7 98.5)">OSCOUT</text>
<text x="136.2" y="101.7" transform="rotate(-90 136.2 101.7)">14</text>
<text x="137.2" y="98.5" transform="rotate(-90 137.2 98.5)">OSCIN</text>
<text x="138.7" y="101.7" transform="rotate(-90 138.7 101.7)">13</text>
<text x="139.7" y="98.5" transform="rotate(-90 139.7 98.5)">AUX2</text>
<text x="141.3" y="101.7" transform="rotate(-90 141.3 101.7)">12</text>
<text x="142.3" y="98.5" transform="rotate(-90 142.3 98.5)">AUX1</text>
<text x="143.8" y="101.7" transform="rotate(-90 143.8 101.7)">11</text>
<text x="144.8" y="98.5" transform="rotate(-90 144.8 98.5)">AVSS</text>
<text x="129.5" y="129.1">4</text>
<text x="143" y="129.1">3</text>
<text x="129.5" y="134.1">1</text>
<text x="143" y="134.1">2</text>
</g>
</svg>
